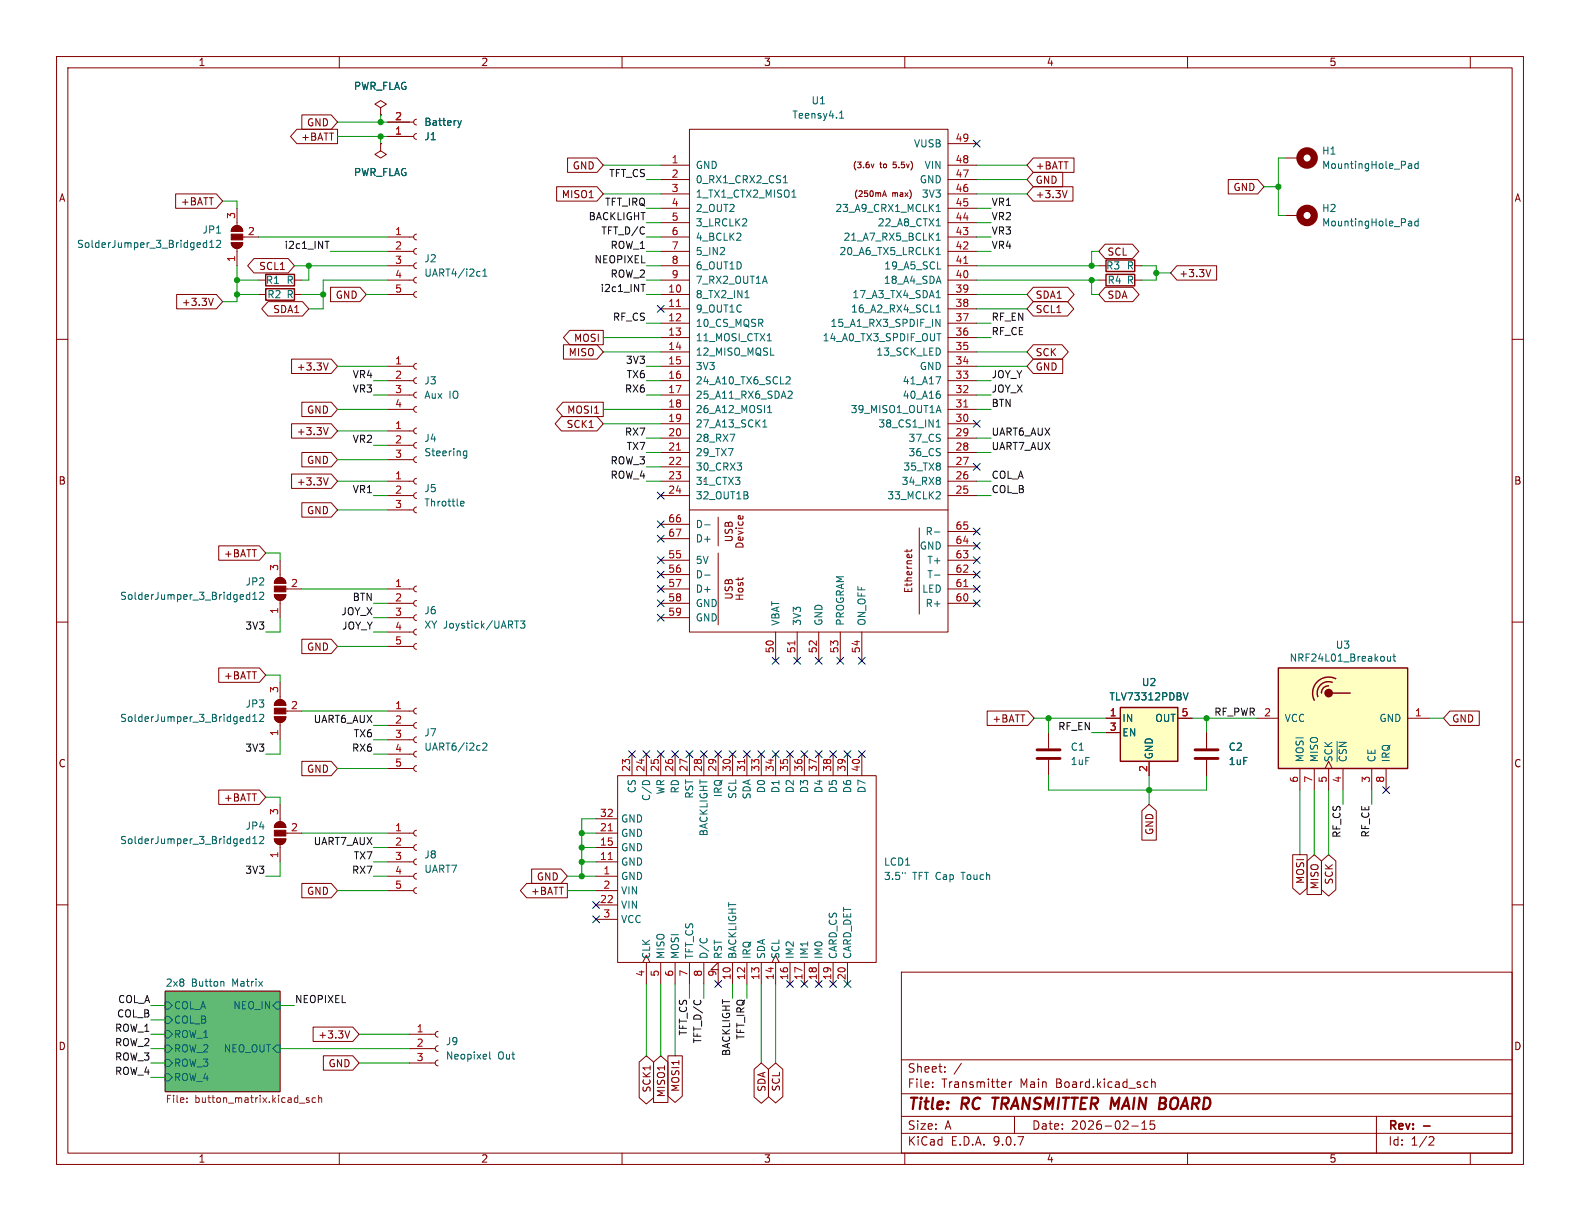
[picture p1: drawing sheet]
<svg xmlns="http://www.w3.org/2000/svg" width="279mm" height="216mm" viewBox="0 0 279 216" stroke-linecap="round" stroke-linejoin="round" font-family="sans-serif">
<g fill="none" stroke="#840000" stroke-width=".18">
<path d="M10 10h259.4v195.9h-259.4zM12 12h255.4v191.9h-255.4zM60 10v2M110 10v2M160 10v2M210 10v2M260 10v2M41.9 36.8v3.1M116.8 39.4h5.1M116.8 31.8h5.1M116.8 36.8h5.1M116.8 29.2h5.1"/>
<path d="M116.8 34.3h5.1M121.9 22.9h45.7v88.9h-45.7zM154.5 29l-.2 .7M156.1 34.8l.3-1.1 .3 1.1M156.2 34.5h.4M167.6 39.4h5.1M167.6 31.8h5.1M167.6 36.8h5.1M167.6 25.4h5.1M167.6 29.2h5.1M167.6 34.3h5.1M227.3 27.9h2.6"/>
<path d="M227.3 38.1h2.6M40.9 42.9h2a1.02 1.02 0 0 1-1 1 1.02 1.02 0 0 1-1-1zM41.2 40.2a1.02 1.02 0 0 1 1.1-.2 1.02 1.02 0 0 1 .6 .9h-2zM41.9 43.9v3.1M42.9 41.9h2.8M45.7 49.5h1.3M45.7 52.1h1.3M52.1 49.5h1.2M52.1 52.1h1.2M116.8 49.5h5.1M116.8 41.9h5.1M116.8 52.1h5.1"/>
<path d="M116.8 44.5h5.1M116.8 47h5.1M116.8 54.6h5.1M116.8 57.2h5.1M116.8 59.7h5.1M167.6 49.5h5.1M167.6 41.9h5.1M167.6 52.1h5.1M167.6 44.5h5.1M167.6 47h5.1M167.6 54.6h5.1M167.6 57.2h5.1"/>
<path d="M167.6 59.7h5.1M194.3 49.5h1.3M200.7 49.5h1.2M10 60h2M68.6 76.2h4.6M68.6 78.7h4.6M73.7 75.7l-.4 .1-.1 .4 .1 .4 .4 .1M73.7 78.2l-.4 .2-.1 .3 .1 .4 .4 .1M116.8 62.2h5.1M116.8 67.3h5.1M116.8 69.9h5.1M116.8 72.4h5.1"/>
<path d="M116.8 74.9h5.1M116.8 77.5h5.1M116.8 64.8h5.1M167.6 62.2h5.1M167.6 67.3h5.1M167.6 69.9h5.1M167.6 72.4h5.1M167.6 74.9h5.1M167.6 77.5h5.1M167.6 64.8h5.1M267.4 60h2M49.5 99.1v3"/>
<path d="M68.6 85.1h4.6M68.6 87.6h4.6M68.6 90.2h4.6M68.6 81.3h4.6M73.7 84.6l-.4 .1-.1 .4 .1 .3 .4 .2M73.7 87.1l-.4 .2-.1 .3 .1 .4 .4 .1M73.7 89.7l-.4 .1-.1 .4 .1 .3 .4 .2M73.7 80.8l-.4 .1-.1 .4 .1 .3 .4 .2M116.8 85.1h5.1M116.8 87.6h5.1M116.8 80h5.1M116.8 82.6h5.1"/>
<path d="M116.8 92.7h5.1M116.8 95.3h5.1M116.8 99.1h5.1M121.9 90.2h45.7M127 91.4v5.1M127 97.8v12.7M130.6 91.2h.2l.2 .6M160.4 97.2v.4M161.2 97.2l-.1 .3h-1.1M162.6 93.3v15.3M167.6 85.1h5.1M167.6 87.6h5.1"/>
<path d="M167.6 80h5.1M167.6 82.6h5.1M167.6 99.1h5.1M167.6 94h5.1M167.6 96.5h5.1M10 110h2M48.5 105.2h2a1.02 1.02 0 0 1-1 1 1.02 1.02 0 0 1-1-1zM48.8 102.4a1.02 1.02 0 0 1 1.1-.2 1.02 1.02 0 0 1 .6 .9h-2zM49.5 106.2v3M50.5 104.1h2.8M68.6 104.1h4.6M68.6 106.7h4.6"/>
<path d="M68.6 109.2h4.6M68.6 111.8h4.6M68.6 114.3h4.6M73.7 103.6l-.4 .2-.1 .3 .1 .4 .4 .1M73.7 106.2l-.4 .1-.1 .4 .1 .3 .4 .2M73.7 108.7l-.4 .2-.1 .3 .1 .4 .4 .1M73.7 111.3l-.4 .1-.1 .4 .1 .3 .4 .2M73.7 113.8l-.4 .1-.1 .4 .1 .4 .4 .1M116.8 104.1h5.1M116.8 106.7h5.1M116.8 109.2h5.1M116.8 101.6h5.1"/>
<path d="M137.2 111.8v5M141 111.8v5M144.8 111.8v5M148.6 111.8v5M152.4 111.8v5M167.6 104.1h5.1M167.6 106.7h5.1M167.6 101.6h5.1M267.4 110h2M48.5 126.7h2a1.02 1.02 0 0 1-1 1.1 1.02 1.02 0 0 1-1-1.1zM48.8 124a1.02 1.02 0 0 1 1.1-.2 1.02 1.02 0 0 1 .6 .9h-2zM49.5 120.7v3"/>
<path d="M49.5 127.8v3M50.5 125.7h2.8M109.2 137.2h45.7v33h-45.7zM111.8 133.4v3.8M114.3 133.4v3.8M116.8 133.4v3.8M119.4 133.4v3.8M121.9 133.4v3.8M124.5 133.4v3.8M127 133.4v3.8M129.5 133.4v3.8M132.1 133.4v3.8"/>
<path d="M134.6 133.4v3.8M137.2 133.4v3.8M139.7 133.4v3.8M142.2 133.4v3.8M144.8 133.4v3.8M147.3 133.4v3.8M149.9 133.4v3.8M152.4 133.4v3.8M185.4 129.5v2.8M185.4 134.4v2.8M213.4 129.5v2.8M213.4 134.4v2.8"/>
<path d="M48.5 148.3h2a1.02 1.02 0 0 1-1 1 1.02 1.02 0 0 1-1-1zM48.8 145.6a1.02 1.02 0 0 1 1.1-.2 1.02 1.02 0 0 1 .6 .9h-2zM49.5 142.2v3.1M49.5 149.4v3M50.5 147.3h2.8M68.6 147.3h4.6M68.6 149.9h4.6M68.6 152.4h4.6M68.6 154.9h4.6M68.6 157.5h4.6M73.7 146.8l-.4 .2-.1 .3 .1 .4 .4 .1M73.7 149.4l-.4 .1-.1 .4 .1 .3 .4 .2"/>
<path d="M73.7 151.9l-.4 .1-.1 .4 .1 .4 .4 .1M73.7 154.4l-.4 .2-.1 .3 .1 .4 .4 .1M73.7 157l-.4 .1-.1 .4 .1 .3 .4 .2M105.4 147.3h3.8M105.4 149.9h3.8M105.4 152.4h3.8M105.4 154.9h3.8M105.4 157.5h3.8M105.4 144.8h3.8M10 160h2M29.2 175.3h20.3v17.7h-20.3zM105.4 160h3.8"/>
<path d="M105.4 162.6h3.8M114.3 170.2v3.8M116.8 170.2v3.8M119.4 170.2v3.8M121.9 170.2v3.8M124.5 170.2v3.8M127 171.5h-1.3l1.3-1.3v3.8M129.5 170.2v3.8M132.1 170.2v3.8M134.6 170.2v3.8M137.2 170.2v3.8M139.7 170.2v3.8"/>
<path d="M142.2 170.2v3.8M144.8 170.2v3.8M147.3 170.2v3.8M149.9 170.2v3.8M159.4 171.9h108v32h-108zM267.4 160h2M72.4 182.9h4.6M72.4 185.4h4.6M72.4 188h4.6M77.5 182.4l-.4 .1-.1 .4 .1 .3 .4 .2M77.5 184.9l-.4 .2-.1 .3 .1 .4 .4 .1M77.5 187.5l-.4 .1-.1 .4 .1 .3 .4 .2"/>
<path d="M159.4 197.4h108M159.4 193.4h108M159.4 187.4h108M164.9 192.1v.2M164.9 191.4v.1M167.1 189.4v.2M167.1 188.7v.1M170 188l-1.3 1.9M177.6 191.3l.3 .3-.8 .2M177.8 192.2l-.2 .1M178.5 191.3v1M178.9 191.3l-.3 .1-.1 .2"/>
<path d="M179.4 197.4v3M200.1 199.1h1.2M201.9 199.7h.9M201.9 198.6l.5-.4v1.5M202.9 191.3l.1 .1M203 192.2l-.1 .1M203.6 191.4l.3-.1 .3 .1 .1 .9M203.6 190.8v1.5M204.1 198.2h-.7v.7l.2-.1h.5l.1 .2-.1 .5-.2 .2-.5-.2M243.4 197.4v6.5M60 203.9v2M110 203.9v2"/>
<path d="M159.4 200.4h108M160 203.9v2M210 203.9v2M252.9 201l.5 .1 .2 .3-1 1.1h1M260 203.9v2"/>
</g>
<path d="M251.7 199.1h1.2" fill="none" stroke="#840000" stroke-width=".3"/>
<path d="M175.5 194.1h1.1M176 194.1l-.2 2" fill="none" stroke="#840000" stroke-width=".4"/>
<path d="M29.2 175.3h20.3v17.7h-20.3z" fill="#60ba73" stroke="#60ba73" stroke-width=".18"/>
<g fill="none" stroke="#006464" stroke-width=".18">
<path d="M148.5 20l.3-.4v1.3M138.5 32.3h.7M138.6 31.4l.3-.3v1.2M140 34.9h.8M148.5 20.9h.7M165.6 39.9h.7M165.6 37.4h.7M165.6 36.5l.3-.4v1.3M249.2 28.9h.3l.1 .2v.7M249.2 39.1h.3l.1 .2v.6M249.6 29.7l-.4 .1M249.6 29.2l-.4 .1"/>
<path d="M249.6 39.9h-.4M249.6 39.4l-.4 .1M250.8 29l-.4-.1-.2 .3 .1 .5h.5M250.8 28.5v1.3M250.8 38.7v1.2M250.8 39.2l-.4-.1-.2 .2 .1 .6h.5M36.1 43.7h.4M36.1 43h.4M36.5 42.5v1.3M37.1 43.8h.7M37.1 42.9l.3-.4v1.3M38.3 42.6l.5-.1 .2 .4-.8 .9h.8"/>
<path d="M131.7 52.6h.8M165.5 56.5l.7 1.2v-1.2M165.6 42.5h.7M165.6 52.6h.7M165.6 44.1l.3-.3v1.2M165.6 41.6l.3-.4v1.3M165.6 54.3l.3-.4v1.3M165.6 45h.7M165.6 55.2h.7M165.7 59h.7M165.8 47.6h.6M165.8 51.6l.1-.2v1.2"/>
<path d="M82.5 79.7v1.1l-.2 .2h-.3M82.5 79.8l-.3-.1-.2 .2M129.1 76.8h.8l-.5 1.2M134.9 75.5h.7M134.9 74.6l.4-.4v1.3M135.7 60.3h.7M135.7 73h.8M135.7 72.1l.4-.4v1.3M139.2 66.6l.4 .1 .1 .3-.8 .9h.8M139.5 69.2h.5l.1 .3-.8 .9h.8M165.5 66.6h.8l-.5 1.3M165.6 75.5h.7"/>
<path d="M165.6 74.6l.3-.4v1.3M165.7 72.6h.6M166 71.7l.4 1.3M166.2 69.7l.1 .2-.1 .5M81.5 89.3l.1 .2 .4-.1M81.5 88.8l.1-.2h.3l.2 .2v.1l-.6 .2M82 80.5l.2 .1 .3-.1M124.6 92.8h1M165.3 94.1h.9M166.2 87l.1 .2-.1 .3-.7 .7h.8M43.7 105.9h.5M43.7 105.2h.5"/>
<path d="M44.2 104.7v1.3M44.7 106h.7M44.7 105.1l.4-.4v1.3M45.9 104.8l.5-.1 .2 .4-.7 .9h.7M91 109.8h.7M92 109.8h.8l-.4 .5 .4 .1v.5l-.2 .2-.6-.2M124.6 101.7h1M165.3 101.7h.9M43.7 127.5h.5M43.7 126.8h.5M44.2 126.3v1.3M44.7 126.7l.4-.4v1.3"/>
<path d="M44.7 127.6h.7M45.9 126.4l.5-.1 .2 .4-.7 .9h.7M113.7 138.3l.5-.3 .6 .3M43.7 149.1h.5M43.7 148.4h.5M44.2 147.9v1.3M44.7 148.3l.4-.4v1.3M44.7 149.2h.7M45.9 148l.5-.1 .2 .4-.7 .9h.7M160.1 154.2v.3M29.2 177.2h.6l.7 .6-.7 .6h-.6zM29.2 179.7h.6l.7 .6-.7 .7h-.6z"/>
<path d="M39.4 173.5l.2 .2v.7M48.9 177.2h.6v1.2h-.6l-.6-.6zM123.9 165.9l-.1 .3M124.9 165.9l.1 .3M29.2 182.2h.6l.7 .7-.7 .6h-.6zM29.2 184.8h.6l.7 .6-.7 .7h-.6zM29.2 187.3h.6l.7 .7-.7 .6h-.6zM29.2 189.9h.6l.7 .6-.7 .6h-.6zM48.9 184.8h.6v1.3h-.6l-.6-.7zM86.6 186v1.1l.2 .2"/>
</g>
<path d="M33.1 194.8v.1M33.1 194.2v.1M54.6 194.2l-.3-.1-.1 .2v.2l.4 .1v.3h-.4M55.8 194.2l-.4-.1-.2 .2 .1 .6h.5M56.3 194.2l.2-.1 .3 .1 .1 .7M56.3 193.7v1.2" fill="none" stroke="#725600" stroke-width=".18"/>
<g fill="none" stroke="#840000" stroke-width="1.3">
<circle cx="231.1" cy="38.1" r="1.27"/>
<circle cx="231.1" cy="27.9" r="1.27"/>
</g>
<path d="M47 48.5h5.1v2h-5.1zM47 51.1h5.1v2h-5.1zM195.6 48.5h5.1v2h-5.1z" fill="none" stroke="#840000" stroke-width=".25"/>
<path d="M183.4 132.6h4.1M183.4 134.1h4.1M211.3 132.6h4.1M211.3 134.1h4.1" fill="none" stroke="#840000" stroke-width=".51"/>
<g fill="#840000" stroke="#840000" stroke-width=".18">
<path d="M48.5 105.2h2a1.02 1.02 0 0 1-1 1 1.02 1.02 0 0 1-1-1z"/>
<path d="M48.5 103.6h2v1h-2z"/>
<path d="M48.8 102.4a1.02 1.02 0 0 1 1.1-.2 1.02 1.02 0 0 1 .6 .9h-2z"/>
<path d="M48.5 126.7h2a1.02 1.02 0 0 1-1 1.1 1.02 1.02 0 0 1-1-1.1z"/>
<path d="M48.5 125.2h2v1h-2z"/>
<path d="M48.8 124a1.02 1.02 0 0 1 1.1-.2 1.02 1.02 0 0 1 .6 .9h-2z"/>
<path d="M48.5 148.3h2a1.02 1.02 0 0 1-1 1 1.02 1.02 0 0 1-1-1z"/>
<path d="M48.5 146.8h2v1h-2z"/>
<path d="M48.8 145.6a1.02 1.02 0 0 1 1.1-.2 1.02 1.02 0 0 1 .6 .9h-2z"/>
<path d="M40.9 42.9h2a1.02 1.02 0 0 1-1 1 1.02 1.02 0 0 1-1-1z"/>
<path d="M40.9 41.4h2v1h-2z"/>
<path d="M41.2 40.2a1.02 1.02 0 0 1 1.1-.2 1.02 1.02 0 0 1 .6 .9h-2z"/>
</g>
<path d="M119.6 54.2h.7M170.4 46.6h.7M119.6 79.6h.7M170.4 72h.7M140.6 113.3v.8M170.4 103.7h.7M131.7 134.3v.7M107.6 146.9h.7M107.6 152h.7" fill="none" stroke="#a90000" stroke-width=".18"/>
<path d="M226.1 118.1h22.8v17.8h-22.8z" fill="#ffffc2"/>
<path d="M226.1 118.1h22.8v17.8h-22.8zM235 121.3a1.23 1.23 0 0 0-1.3 1.3M235.6 122.6h3.2M235.6 120.6a1.99 1.99 0 0 0-2.1 .5 1.99 1.99 0 0 0-.5 2.1M236.2 120a2.84 2.84 0 0 0-3.3 .6 2.84 2.84 0 0 0-.5 3.2" fill="none" stroke="#840000" stroke-width=".25"/>
<circle cx="234.9" cy="122.6" r=".63" fill="#840000" stroke="#840000" stroke-width=".25"/>
<path d="M222.2 127h3.9M229.9 135.9v3.8M232.4 135.9v3.8M234.3 135.9l.6-1.3 .7 1.3M234.9 135.9v3.8M237.5 135.9v3.8M242.6 135.9v3.8M245.1 135.9v3.8M248.9 127h3.8" fill="none" stroke="#840000" stroke-width=".18"/>
<path d="M245.4 116.1v.8h.3l.2-.1M245.9 116.1v.8M246.3 116.1h.5M246.5 115.6v1.1l.3 .2M236.4 131.1v3.5" fill="none" stroke="#006464" stroke-width=".18"/>
<path d="M198.1 125.1h10.2v9.5h-10.2z" fill="#ffffc2"/>
<path d="M195.6 46h5.1v2h-5.1zM198.1 125.1h10.2v9.5h-10.2z" fill="none" stroke="#840000" stroke-width=".25"/>
<g fill="none" stroke="#840000" stroke-width=".18">
<path d="M67.3 19.1l1-.7-1-.6-1 .6 1 .7v1.2M31.1 34.3h7.2l1.1 1.3-1.1 1.2h-7.2zM52.5 22.9h7.2v2.5h-7.2l-1.1-1.3zM53.4 20.3h5.2l1.1 1.3-1.1 1.3h-5.2zM67.3 20.3h.1M67.3 25.4v1.3l1 .6-1 .6-1-.6 1-.6M67.3 25.4h.1M68.6 24.1h4.6M68.6 21.6h4.6M73.7 23.6l-.4 .2-.1 .3 .1 .4 .4 .1M73.7 21.1l-.4 .1-.1 .4 .1 .3 .4 .2M98.4 33h7.2l1.1 1.3-1.1 1.3h-7.2z"/>
<path d="M100.4 27.9h5.2l1.1 1.3-1.1 1.3h-5.2zM182.7 33h7v2.6h-7l-1.1-1.3zM182.7 27.9h7.2v2.6h-7.2l-1.1-1.3zM182.7 30.5h5.2v2.5h-5.2l-1.1-1.2zM188.7 33.7l-.4 1.3M217.2 31.7h5.2l1.1 1.3-1.1 1.3h-5.2zM31.2 52.1h7.1l1.1 1.2-1.1 1.3h-7.1zM37.7 52.7l-.4 1.3M44.9 45.7h6.1l1.1 1.3-1.1 1.3h-6.1l-1.1-1.3zM47.4 53.3h6.1l1.1 1.3-1.1 1.3h-6.1l-1.1-1.3zM58.5 50.8h5.2l1.1 1.3-1.1 1.2h-5.2zM68.6 47h4.6"/>
<path d="M68.6 41.9h4.6M68.6 44.5h4.6M68.6 49.5h4.6M68.6 52.1h4.6M73.7 41.4l-.4 .2-.1 .3 .1 .4 .4 .1M73.7 43.9l-.4 .2-.1 .4 .1 .3 .4 .2M73.7 46.5l-.4 .1-.1 .4 .1 .3 .4 .2M73.7 49l-.4 .2-.1 .3 .1 .4 .4 .1M73.7 51.6l-.4 .1-.1 .4 .1 .3 .4 .2M100.7 58.4h6v2.6h-6l-1.1-1.3zM182.7 50.8h6.1l1.1 1.3-1.1 1.2h-6.1l-1.1-1.2zM182.7 53.3h6.1l1.1 1.3-1.1 1.3h-6.1l-1.1-1.3z"/>
<path d="M194.3 47h1.3M195.4 50.8h4.9l1.1 1.3-1.1 1.2h-4.9l-1.1-1.2zM195.4 43.2h4.9l1.1 1.3-1.1 1.2h-4.9l-1.1-1.2zM200.7 47h1.2M208.1 47h7v2.5h-7l-1.1-1.2zM214.1 47.7l-.4 1.2M51.6 74.9h7l1.1 1.3-1.1 1.3h-7zM51.6 63.5h7l1.1 1.3-1.1 1.2h-7zM53.4 71.1h5.2l1.1 1.3-1.1 1.3h-5.2zM58 75.6l-.4 1.3M58 64.2l-.4 1.2M68.6 64.8h4.6"/>
<path d="M68.6 67.3h4.6M68.6 69.9h4.6M68.6 72.4h4.6M73.7 64.3l-.4 .1-.1 .4 .1 .3 .4 .2M73.7 66.8l-.4 .2-.1 .3 .1 .4 .4 .1M73.7 69.3l-.4 .2-.1 .4 .1 .3 .4 .2M73.7 71.9l-.4 .1-.1 .4 .1 .3 .4 .2M99.3 73.7h6.3l1.1 1.2-1.1 1.3h-6.3l-1.1-1.3zM99.5 71.1h7.2v2.6h-7.2l-1.1-1.3zM99.6 61h6l1.1 1.2-1.1 1.3h-6zM182.7 63.5h5.2v2.5h-5.2l-1.1-1.2zM182.7 61h5.1l1.1 1.2-1.1 1.3h-5.1l-1.1-1.3z"/>
<path d="M38.7 96.5h7.2l1.1 1.3-1.1 1.3h-7.2zM51.6 83.8h7l1.1 1.3-1.1 1.3h-7zM53.4 80h5.2l1.1 1.3-1.1 1.3h-5.2zM53.4 88.9h5.2l1.1 1.3-1.1 1.2h-5.2zM58 84.5l-.4 1.3M38.7 118.1h7.2l1.1 1.3-1.1 1.3h-7.2zM53.4 113h5.2l1.1 1.3-1.1 1.3h-5.2zM38.7 139.7h7.2l1.1 1.3-1.1 1.2h-7.2zM53.4 134.6h5.2l1.1 1.3-1.1 1.3h-5.2zM68.6 125.7h4.6M68.6 128.3h4.6M68.6 130.8h4.6"/>
<path d="M68.6 133.4h4.6M68.6 135.9h4.6M73.7 125.2l-.4 .2-.1 .3 .1 .4 .4 .1M73.7 127.8l-.4 .1-.1 .4 .1 .3 .4 .2M73.7 130.3l-.4 .2-.1 .3 .1 .4 .4 .1M73.7 132.8l-.4 .2-.1 .4 .1 .3 .4 .2M73.7 135.4l-.4 .1-.1 .4 .1 .3 .4 .2M174.6 125.7h7.2l1.1 1.3-1.1 1.3h-7.2zM195.6 127h2.5M195.6 129.5h2.5M203.2 134.6v2.6M208.3 127h2.5"/>
<path d="M213.4 129.5v2.8M213.4 134.4v2.8M256.4 125.7h5.2v2.6h-5.2l-1.1-1.3zM53.4 156.2h5.2l1.1 1.3-1.1 1.3h-5.2zM93.1 156.2h7.2v2.6h-7.2l-1.1-1.3zM94 153.7h5.2l1.1 1.2-1.1 1.3h-5.2zM201.9 143.4l1.3-1.2 1.3 1.2v5.2h-2.6zM228.6 151.1h2.5v6l-1.2 1.1-1.3-1.1zM231.1 152.2l1.3-1.1 1.3 1.1v6h-2.6zM233.7 152.2l1.2-1.1 1.3 1.1v5.1l-1.3 1.1-1.2-1.1zM55.4 181.6h7l1.1 1.3-1.1 1.3h-7zM57.2 186.7h5.2l1.1 1.3-1.1 1.2h-5.2z"/>
<path d="M61.9 182.3l-.5 1.3M113 187.8l1.3-1.1 1.3 1.1v6.3l-1.3 1.1-1.3-1.1zM115.6 187.8l1.2-1.1 1.3 1.1v7.1h-2.5zM118.1 186.7h2.6v7.1l-1.3 1.1-1.3-1.1zM133.3 189.1l1.3-1.1 1.3 1.1v4.9l-1.3 1.1-1.3-1.1zM135.9 189.1l1.3-1.1 1.2 1.1v4.8l-1.2 1.1-1.3-1.1z"/>
</g>
<path d="M81 21.3l.3 .9M81.3 22.2l-.2 .3M81.6 21.3l-.3 .9M84.5 48l.4 .1M84.9 48.8h-.4M85.4 48.8h.7M85.4 47.9l.3-.3v1.2M85.4 131.5l.5-.1 .2 .4-.8 .9h.8M209.2 122.5l.5 1.3 .4-1.3" fill="none" stroke="#006464" stroke-width=".18"/>
<path d="M57.5 42.7h.7M113.4 50.3h.7" fill="none" stroke="#0f0f0f" stroke-width=".18"/>
<g fill="none" stroke="#009600" stroke-width=".18">
<path d="M39.4 35.6h2.5v1.2M59.7 21.6h8.9M59.7 24.1h8.9M67.3 20.3v1.3M67.3 24.1v1.3M106.7 34.3h10.1M106.7 29.2h10.1M114.3 31.8h2.5M114.3 39.4h2.5M114.3 36.8h2.5M172.7 34.3h8.9M172.7 29.2h8.9"/>
<path d="M172.7 31.8h8.9M172.7 39.4h2.6M172.7 36.8h2.6M223.5 33h2.6M227.3 27.9h-1.2v10.2h1.2M41.9 49.5h3.8M41.9 52.1h3.8M41.9 47v6.3h-2.5M45.7 41.9h22.9M52.1 47h16.5M53.3 52.1h3.8M54.6 47v2.5h-1.3"/>
<path d="M58.4 44.5h10.2M64.8 52.1h3.8M68.6 49.5h-11.5v5.1h-2.5M106.7 59.7h10.1M114.3 44.5h2.5M114.3 47h2.5M114.3 41.9h2.5M114.3 49.5h2.5M114.3 52.1h2.5M114.3 57.2h2.5M172.7 44.5h2.6M172.7 47h21.6"/>
<path d="M172.7 41.9h2.6M172.7 54.6h8.9M172.7 49.5h21.6M172.7 52.1h8.9M172.7 57.2h2.6M172.7 59.7h2.6M193 49.5v2.6h1.3M194.3 44.5h-1.3v2.5M201.9 47h2.6v2.5h-2.6M204.5 48.3h2.5M59.7 64.8h8.9M59.7 72.4h8.9"/>
<path d="M59.7 76.2h8.9M66 67.3h2.6M66 69.9h2.6M66 78.7h2.6M106.7 62.2h10.1M106.7 72.4h10.1M106.7 74.9h10.1M114.3 67.3h2.5M114.3 69.9h2.5M114.3 64.8h2.5M114.3 77.5h2.5M172.7 67.3h2.6"/>
<path d="M172.7 69.9h2.6M172.7 62.2h8.9M172.7 64.8h8.9M172.7 72.4h2.6M172.7 77.5h2.6M47 97.8h2.5v1.3M59.7 81.3h8.9M59.7 85.1h8.9M59.7 90.2h8.9M66 87.6h2.6M114.3 85.1h2.5M114.3 82.6h2.5"/>
<path d="M114.3 80h2.5M172.7 85.1h2.6M172.7 87.6h2.6M172.7 80h2.6M47 119.4h2.5v1.3M49.5 109.2v2.6h-2.5M53.3 104.1h15.3M59.7 114.3h8.9M66 109.2h2.6M66 106.7h2.6M66 111.8h2.6M49.5 130.8v2.6h-2.5"/>
<path d="M53.3 125.7h15.3M59.7 135.9h8.9M66 133.4h2.6M66 128.3h2.6M66 130.8h2.6M182.9 127h12.7M185.4 137.2v2.5h28v-2.5M185.4 127v2.5M193 129.5h2.6M203.2 137.2v5M210.8 127h11.4M213.4 127v2.5"/>
<path d="M229.9 139.7v11.4M232.4 139.7v11.4M234.9 139.7v11.4M237.5 139.7v2.5M242.6 139.7v2.5M252.7 127h2.6M47 141h2.5v1.2M49.5 152.4v2.5h-2.5M53.3 147.3h15.3M59.7 157.5h8.9M66 154.9h2.6M66 149.9h2.6"/>
<path d="M66 152.4h2.6M100.3 154.9h5.1M100.3 157.5h5.1M102.9 147.3h2.5M102.9 149.9h2.5M102.9 152.4h2.5M105.4 144.8h-2.5v10.1M26.7 177.8h2.5M49.5 177.8h2.6M114.3 174v12.7M116.8 174v12.7M119.4 174v12.7"/>
<path d="M121.9 174v2.5M124.5 174v2.5M129.5 174v2.5M132.1 174v2.5M134.6 174v14M137.2 174v14M26.7 188h2.5M26.7 185.4h2.5M26.7 182.9h2.5M26.7 180.3h2.5M26.7 190.5h2.5M49.5 185.4h22.9"/>
<path d="M63.5 188h8.9M63.5 182.9h8.9"/>
</g>
<g fill="none" stroke="#000084" stroke-width=".18">
<path d="M172.1 24.8l1.2 1.2M173.3 24.8l-1.2 1.2M116.2 54l1.2 1.2M117.4 54l-1.2 1.2M172.1 74.3l1.2 1.2M173.3 74.3l-1.2 1.2M116.2 92.1l1.2 1.2M116.2 87l1.2 1.2M116.2 94.6l1.2 1.3M116.2 98.5l1.2 1.2M117.4 92.1l-1.2 1.2M117.4 87l-1.2 1.2"/>
<path d="M117.4 94.6l-1.2 1.3M117.4 98.5l-1.2 1.2M172.1 81.9l1.2 1.3M172.1 93.4l1.2 1.2M172.1 95.9l1.2 1.2M172.1 98.5l1.2 1.2M173.3 95.9l-1.2 1.2M173.3 81.9l-1.2 1.3M173.3 93.4l-1.2 1.2M173.3 98.5l-1.2 1.2M116.2 103.5l1.2 1.2M116.2 101l1.2 1.2"/>
<path d="M116.2 108.6l1.2 1.2M116.2 106.1l1.2 1.2M117.4 103.5l-1.2 1.2M117.4 101l-1.2 1.2M117.4 108.6l-1.2 1.2M117.4 106.1l-1.2 1.2M136.6 116.2l1.2 1.2M137.8 116.2l-1.2 1.2M140.4 116.2l1.2 1.2M141.6 116.2l-1.2 1.2M144.2 116.2l1.2 1.2M145.4 116.2l-1.2 1.2"/>
<path d="M148 116.2l1.2 1.2M149.2 116.2l-1.2 1.2M151.8 116.2l1.2 1.2M153 116.2l-1.2 1.2M172.1 103.5l1.2 1.2M172.1 106.1l1.2 1.2M172.1 101l1.2 1.2M173.3 103.5l-1.2 1.2M173.3 106.1l-1.2 1.2M173.3 101l-1.2 1.2M111.2 132.7l1.2 1.3M112.4 132.7l-1.2 1.3"/>
<path d="M113.7 132.7l1.2 1.3M114.9 132.7l-1.2 1.3M116.2 132.7l1.2 1.3M117.4 132.7l-1.2 1.3M118.8 132.7l1.2 1.3M120 132.7l-1.2 1.3M121.3 132.7l1.2 1.3M122.5 132.7l-1.2 1.3M123.9 132.7l1.2 1.3M125.1 132.7l-1.2 1.3M126.4 132.7l1.2 1.3M127.6 132.7l-1.2 1.3"/>
<path d="M128.9 132.7l1.2 1.3M130.1 132.7l-1.2 1.3M131.5 132.7l1.2 1.3M132.7 132.7l-1.2 1.3M134 132.7l1.2 1.3M135.2 132.7l-1.2 1.3M136.6 132.7l1.2 1.3M137.8 132.7l-1.2 1.3M139.1 132.7l1.2 1.3M140.3 132.7l-1.2 1.3M141.6 132.7l1.2 1.3M142.8 132.7l-1.2 1.3"/>
<path d="M144.2 132.7l1.2 1.3M145.4 132.7l-1.2 1.3M146.7 132.7l1.2 1.3M147.9 132.7l-1.2 1.3M149.3 132.7l1.2 1.3M150.5 132.7l-1.2 1.3M151.8 132.7l1.2 1.3M153 132.7l-1.2 1.3M244.5 139.1l1.2 1.2M245.7 139.1l-1.2 1.2M104.8 159.4l1.2 1.2M106 159.4l-1.2 1.2"/>
<path d="M104.8 162l1.2 1.2M106 162l-1.2 1.2M126.4 173.4l1.2 1.2M127.6 173.4l-1.2 1.2M139.1 173.4l1.2 1.2M140.3 173.4l-1.2 1.2M141.6 173.4l1.2 1.2M142.8 173.4l-1.2 1.2M144.2 173.4l1.2 1.2M145.4 173.4l-1.2 1.2M146.7 173.4l1.2 1.2M147.9 173.4l-1.2 1.2"/>
<path d="M149.3 173.4l1.2 1.2M150.5 173.4l-1.2 1.2"/>
</g>
<g fill="#009600" stroke="#009600" stroke-width=".18">
<circle cx="204.5" cy="48.3" r=".46"/>
<circle cx="193" cy="47" r=".46"/>
<circle cx="193" cy="49.5" r=".46"/>
<circle cx="203.2" cy="139.7" r=".46"/>
<circle cx="185.4" cy="127" r=".46"/>
<circle cx="213.4" cy="127" r=".46"/>
<circle cx="226.1" cy="33" r=".46"/>
<circle cx="102.9" cy="154.9" r=".46"/>
<circle cx="102.9" cy="152.4" r=".46"/>
<circle cx="102.9" cy="149.9" r=".46"/>
<circle cx="41.9" cy="49.5" r=".46"/>
<circle cx="41.9" cy="52.1" r=".46"/>
<circle cx="54.6" cy="47" r=".46"/>
<circle cx="102.9" cy="147.3" r=".46"/>
<circle cx="57.1" cy="52.1" r=".46"/>
<circle cx="67.3" cy="24.1" r=".46"/>
<circle cx="67.3" cy="21.6" r=".46"/>
</g>
<g font-size="2.8" fill="#840000">
<text x="160.4" y="196.8">Title:</text>
<text x="170.1" y="196.8">RC</text>
<text x="176.4" y="196.8">TRANSMITTER MAIN</text>
<text x="207.4" y="196.8">BOARD</text>
</g>
<g font-size="2.1" fill="#840000">
<text x="160.4" y="189.9">Sheet:</text>
<text x="160.4" y="192.6">File:</text>
<text x="166.5" y="192.6">Transmitter</text>
<text x="180.4" y="192.6">Main</text>
<text x="186.9" y="192.6">Board.kicad_sch</text>
<text x="160.4" y="202.8">KiCad</text>
<text x="160.4" y="200">Size:</text>
<text x="167.1" y="200">A</text>
<text x="168.1" y="202.8">E.D.A.</text>
<text x="175.7" y="202.8">9.0.7</text>
<text x="182.4" y="200">Date:</text>
<text x="189.4" y="200">2026-02-15</text>
<text x="245.4" y="200.2">Rev:</text>
<text x="245.4" y="202.8">Id:</text>
<text x="249.5" y="202.8">1/2</text>
</g>
<g font-size="1.8" fill="#840000">
<text x="35" y="11.9">1</text>
<text x="85" y="11.9">2</text>
<text x="135" y="11.9">3</text>
<text x="185" y="11.9">4</text>
<text x="235" y="11.9">5</text>
<text x="54.2" y="22.5">GND</text>
<text x="53.1" y="25.1">+BATT</text>
<text x="10.3" y="35.9">A</text>
<text x="99.2" y="35.2">MISO1</text>
<text x="101.2" y="30.2">GND</text>
<text x="183" y="35.2">+3.3V</text>
<text x="183" y="30.2">+BATT</text>
<text x="183" y="32.7">GND</text>
<text x="218" y="34">GND</text>
<text x="267.7" y="35.9">A</text>
<text x="31.9" y="36.5">+BATT</text>
<text x="45.7" y="47.9">SCL1</text>
<text x="195.7" y="45.4">SCL</text>
<text x="59.3" y="53">GND</text>
<text x="183" y="53">SDA1</text>
<text x="195.7" y="53">SDA</text>
<text x="208.4" y="49.2">+3.3V</text>
<text x="32.1" y="54.3">+3.3V</text>
<text x="48.2" y="55.6">SDA1</text>
<text x="183" y="55.6">SCL1</text>
<text x="52.4" y="65.7">+3.3V</text>
<text x="100.5" y="63.2">MISO</text>
<text x="101.4" y="60.6">MOSI</text>
<text x="183" y="65.7">GND</text>
<text x="183" y="63.2">SCK</text>
<text x="52.4" y="77.2">+3.3V</text>
<text x="54.2" y="73.3">GND</text>
<text x="100.1" y="75.9">SCK1</text>
<text x="100.2" y="73.3">MOSI1</text>
<text x="54.2" y="82.2">GND</text>
<text x="10.3" y="85.9">B</text>
<text x="52.4" y="86">+3.3V</text>
<text x="267.7" y="85.9">B</text>
<text x="54.2" y="91.1">GND</text>
<text x="129.8" y="96" transform="rotate(-90 129.8 96)">USB</text>
<text x="39.5" y="98.7">+BATT</text>
<text x="131.7" y="97.1" transform="rotate(-90 131.7 97.1)">Device</text>
<text x="129.8" y="106.1" transform="rotate(-90 129.8 106.1)">USB</text>
<text x="131.7" y="106.4" transform="rotate(-90 131.7 106.4)">Host</text>
<text x="161.5" y="105" transform="rotate(-90 161.5 105)">Ethernet</text>
<text x="54.2" y="115.3">GND</text>
<text x="39.5" y="120.3">+BATT</text>
<text x="175.4" y="128">+BATT</text>
<text x="256.7" y="128">GND</text>
<text x="10.3" y="135.9">C</text>
<text x="54.2" y="136.8">GND</text>
<text x="267.7" y="135.9">C</text>
<text x="39.5" y="141.9">+BATT</text>
<text x="204.2" y="147.7" transform="rotate(-90 204.2 147.7)">GND</text>
<text x="94.8" y="155.9">GND</text>
<text x="54.2" y="158.4">GND</text>
<text x="93.8" y="158.4">+BATT</text>
<text x="230.8" y="156.4" transform="rotate(-90 230.8 156.4)">MOSI</text>
<text x="233.4" y="157.4" transform="rotate(-90 233.4 157.4)">MISO</text>
<text x="235.9" y="156.5" transform="rotate(-90 235.9 156.5)">SCK</text>
<text x="10.3" y="185.9">D</text>
<text x="56.2" y="183.8">+3.3V</text>
<text x="267.7" y="185.9">D</text>
<text x="58" y="188.9">GND</text>
<text x="115.3" y="193.3" transform="rotate(-90 115.3 193.3)">SCK1</text>
<text x="117.8" y="194.1" transform="rotate(-90 117.8 194.1)">MISO1</text>
<text x="120.3" y="193.2" transform="rotate(-90 120.3 193.2)">MOSI1</text>
<text x="135.6" y="193.2" transform="rotate(-90 135.6 193.2)">SDA</text>
<text x="138.1" y="193.1" transform="rotate(-90 138.1 193.1)">SCL</text>
<text x="35" y="205.8">1</text>
<text x="85" y="205.8">2</text>
<text x="135" y="205.8">3</text>
<text x="185" y="205.8">4</text>
<text x="235" y="205.8">5</text>
</g>
<g font-size="1.8" fill="#006464">
<text x="62.5" y="16.1">PWR_FLAG</text>
<text x="74.9" y="22.5">Battery</text>
<text x="140" y="21.2">Teensy4.1</text>
<text x="143.4" y="18.6">U1</text>
<text x="74.9" y="25">J1</text>
<text x="161.5" y="26.3">VUSB</text>
<text x="233.7" y="27.5">H1</text>
<text x="62.5" y="31.3">PWR_FLAG</text>
<text x="122.9" y="30.1">GND</text>
<text x="122.9" y="32.6">0_RX1_CRX2_CS1</text>
<text x="122.9" y="35.2">1_TX1_CTX2_MISO1</text>
<text x="162.6" y="32.6">GND</text>
<text x="162.9" y="35.2">3V3</text>
<text x="163.4" y="30.1">VIN</text>
<text x="233.7" y="30.1">MountingHole_Pad</text>
<text x="35.7" y="41.5">JP1</text>
<text x="122.9" y="40.2">3_LRCLK2</text>
<text x="122.9" y="37.7">2_OUT2</text>
<text x="147.6" y="37.7">23_A9_CRX1_MCLK1</text>
<text x="155.1" y="40.2">22_A8_CTX1</text>
<text x="233.7" y="37.7">H2</text>
<text x="233.7" y="40.2">MountingHole_Pad</text>
<text x="13.5" y="44">SolderJumper_3_Bridged12</text>
<text x="74.9" y="46.6">J2</text>
<text x="122.9" y="42.8">4_BCLK2</text>
<text x="122.9" y="45.3">5_IN2</text>
<text x="122.9" y="47.9">6_OUT1D</text>
<text x="148.3" y="45.3">20_A6_TX5_LRCLK1</text>
<text x="149.1" y="42.8">21_A7_RX5_BCLK1</text>
<text x="156.3" y="47.9">19_A5_SCL</text>
<text x="195.5" y="47.9">R3</text>
<text x="199.2" y="47.9">R</text>
<text x="46.9" y="50.4">R1</text>
<text x="47.2" y="52.9">R2 R</text>
<text x="50.6" y="50.4">R</text>
<text x="74.9" y="49.1">UART4/i2c1</text>
<text x="122.9" y="50.4">7_RX2_OUT1A</text>
<text x="122.9" y="52.9">8_TX2_IN1</text>
<text x="150.6" y="52.9">17_A3_TX4_SDA1</text>
<text x="156.2" y="50.4">18_A4_SDA</text>
<text x="195.8" y="50.4">R4 R</text>
<text x="122.9" y="55.5">9_OUT1C</text>
<text x="122.9" y="58">10_CS_MQSR</text>
<text x="146.8" y="58">15_A1_RX3_SPDIF_IN</text>
<text x="150.4" y="55.5">16_A2_RX4_SCL1</text>
<text x="122.9" y="60.6">11_MOSI_CTX1</text>
<text x="122.9" y="63.1">12_MISO_MQSL</text>
<text x="122.9" y="65.6">3V3</text>
<text x="145.4" y="60.6">14_A0_TX3_SPDIF_OUT</text>
<text x="154.9" y="63.1">13_SCK_LED</text>
<text x="162.6" y="65.6">GND</text>
<text x="74.9" y="68.2">J3</text>
<text x="74.9" y="70.7">Aux</text>
<text x="79.4" y="70.7">IO</text>
<text x="122.9" y="68.2">24_A10_TX6_SCL2</text>
<text x="122.9" y="70.7">25_A11_RX6_SDA2</text>
<text x="159.5" y="68.2">41_A17</text>
<text x="159.5" y="70.7">40_A16</text>
<text x="122.9" y="73.3">26_A12_MOSI1</text>
<text x="122.9" y="75.8">27_A13_SCK1</text>
<text x="150.3" y="73.3">39_MISO1_OUT1A</text>
<text x="155.2" y="75.8">38_CS1_IN1</text>
<text x="74.9" y="78.3">J4</text>
<text x="74.9" y="80.9">Steering</text>
<text x="122.9" y="78.3">28_RX7</text>
<text x="122.9" y="80.9">29_TX7</text>
<text x="122.9" y="83.4">30_CRX3</text>
<text x="159.6" y="83.4">35_TX8</text>
<text x="160.6" y="78.3">37_CS</text>
<text x="160.6" y="80.9">36_CS</text>
<text x="74.9" y="87.2">J5</text>
<text x="74.9" y="89.8">Throttle</text>
<text x="122.9" y="86">31_CTX3</text>
<text x="122.9" y="88.5">32_OUT1B</text>
<text x="156.8" y="88.5">33_MCLK2</text>
<text x="159.3" y="86">34_RX8</text>
<text x="122.9" y="93.6">D-</text>
<text x="163.6" y="94.8">R-</text>
<text x="122.9" y="96.1">D+</text>
<text x="122.9" y="99.9">5V</text>
<text x="162.6" y="97.4">GND</text>
<text x="163.9" y="99.9">T+</text>
<text x="21.1" y="106.3">SolderJumper_3_Bridged12</text>
<text x="43.3" y="103.7">JP2</text>
<text x="122.9" y="102.5">D-</text>
<text x="122.9" y="105">D+</text>
<text x="122.9" y="107.5">GND</text>
<text x="163" y="105">LED</text>
<text x="163.6" y="107.5">R+</text>
<text x="163.9" y="102.5">T-</text>
<text x="74.9" y="108.8">J6</text>
<text x="74.9" y="111.4">XY Joystick/UART3</text>
<text x="122.9" y="110.1">GND</text>
<text x="138" y="110.7" transform="rotate(-90 138 110.7)">VBAT</text>
<text x="141.8" y="110.7" transform="rotate(-90 141.8 110.7)">3V3</text>
<text x="145.6" y="110.7" transform="rotate(-90 145.6 110.7)">GND</text>
<text x="149.5" y="110.7" transform="rotate(-90 149.5 110.7)">PROGRAM</text>
<text x="153.3" y="110.7" transform="rotate(-90 153.3 110.7)">ON_OFF</text>
<text x="228" y="117.2">NRF24L01_Breakout</text>
<text x="236.1" y="114.9">U3</text>
<text x="43.3" y="125.3">JP3</text>
<text x="196.1" y="124.1">TLV73312PDBV</text>
<text x="201.8" y="121.5">U2</text>
<text x="21.1" y="127.9">SolderJumper_3_Bridged12</text>
<text x="74.9" y="130.4">J7</text>
<text x="198.4" y="127.9">IN</text>
<text x="198.4" y="130.4">EN</text>
<text x="204.2" y="127.9">OUT</text>
<text x="227.1" y="127.9">VCC</text>
<text x="243.8" y="127.9">GND</text>
<text x="74.9" y="132.9">UART6/i2c2</text>
<text x="189.2" y="132.9">C1</text>
<text x="189.2" y="135.5">1uF</text>
<text x="204.1" y="134.4" transform="rotate(-90 204.1 134.4)">GND</text>
<text x="217.2" y="132.9">C2</text>
<text x="217.2" y="135.5">1uF</text>
<text x="230.7" y="134.9" transform="rotate(-90 230.7 134.9)">MOSI</text>
<text x="233.3" y="134.9" transform="rotate(-90 233.3 134.9)">MISO</text>
<text x="235.8" y="134.9" transform="rotate(-90 235.8 134.9)">SCK</text>
<text x="238.4" y="134.9" transform="rotate(-90 238.4 134.9)">~{CSN}</text>
<text x="243.4" y="134.9" transform="rotate(-90 243.4 134.9)">CE</text>
<text x="246" y="134.9" transform="rotate(-90 246 134.9)">IRQ</text>
<text x="112.6" y="140.4" transform="rotate(-90 112.6 140.4)">CS</text>
<text x="115.2" y="141.7" transform="rotate(-90 115.2 141.7)">C/D</text>
<text x="117.7" y="140.6" transform="rotate(-90 117.7 140.6)">WR</text>
<text x="120.2" y="140.4" transform="rotate(-90 120.2 140.4)">RD</text>
<text x="122.8" y="141.3" transform="rotate(-90 122.8 141.3)">RST</text>
<text x="127.9" y="141.1" transform="rotate(-90 127.9 141.1)">IRQ</text>
<text x="130.4" y="141.4" transform="rotate(-90 130.4 141.4)">SCL</text>
<text x="132.9" y="141.4" transform="rotate(-90 132.9 141.4)">SDA</text>
<text x="135.5" y="140.4" transform="rotate(-90 135.5 140.4)">D0</text>
<text x="138" y="140.4" transform="rotate(-90 138 140.4)">D1</text>
<text x="140.6" y="140.4" transform="rotate(-90 140.6 140.4)">D2</text>
<text x="143.1" y="140.4" transform="rotate(-90 143.1 140.4)">D3</text>
<text x="145.6" y="140.4" transform="rotate(-90 145.6 140.4)">D4</text>
<text x="148.2" y="140.4" transform="rotate(-90 148.2 140.4)">D5</text>
<text x="150.7" y="140.4" transform="rotate(-90 150.7 140.4)">D6</text>
<text x="153.3" y="140.4" transform="rotate(-90 153.3 140.4)">D7</text>
<text x="21.1" y="149.5">SolderJumper_3_Bridged12</text>
<text x="43.3" y="146.9">JP4</text>
<text x="109.7" y="145.6">GND</text>
<text x="109.7" y="148.2">GND</text>
<text x="125.3" y="148" transform="rotate(-90 125.3 148)">BACKLIGHT</text>
<text x="74.9" y="152">J8</text>
<text x="74.9" y="154.5">UART7</text>
<text x="109.7" y="150.7">GND</text>
<text x="109.7" y="153.3">GND</text>
<text x="109.7" y="155.8">GND</text>
<text x="156.2" y="153.3">LCD1</text>
<text x="156.2" y="155.8">3.5&quot;</text>
<text x="161.4" y="155.8">TFT Cap</text>
<text x="170.3" y="155.8">Touch</text>
<text x="109.7" y="158.3">VIN</text>
<text x="109.7" y="160.9">VIN</text>
<text x="109.7" y="163.4">VCC</text>
<text x="115.2" y="169.7" transform="rotate(-90 115.2 169.7)">CLK</text>
<text x="117.7" y="169.7" transform="rotate(-90 117.7 169.7)">MISO</text>
<text x="120.2" y="169.7" transform="rotate(-90 120.2 169.7)">MOSI</text>
<text x="122.8" y="169.7" transform="rotate(-90 122.8 169.7)">TFT_CS</text>
<text x="125.3" y="169.7" transform="rotate(-90 125.3 169.7)">D/C</text>
<text x="127.9" y="169.7" transform="rotate(-90 127.9 169.7)">RST</text>
<text x="130.4" y="169.7" transform="rotate(-90 130.4 169.7)">BACKLIGHT</text>
<text x="132.9" y="169.7" transform="rotate(-90 132.9 169.7)">IRQ</text>
<text x="135.5" y="169.7" transform="rotate(-90 135.5 169.7)">SDA</text>
<text x="138" y="169.7" transform="rotate(-90 138 169.7)">SCL</text>
<text x="140.6" y="169.7" transform="rotate(-90 140.6 169.7)">IM2</text>
<text x="143.1" y="169.7" transform="rotate(-90 143.1 169.7)">IM1</text>
<text x="145.6" y="169.7" transform="rotate(-90 145.6 169.7)">IM0</text>
<text x="148.2" y="169.7" transform="rotate(-90 148.2 169.7)">CARD_CS</text>
<text x="150.7" y="169.7" transform="rotate(-90 150.7 169.7)">CARD_DET</text>
<text x="29.2" y="174.5">2x8</text>
<text x="30.7" y="178.7">COL_A</text>
<text x="33.8" y="174.5">Button</text>
<text x="41.2" y="178.7">NEO_IN</text>
<text x="41.2" y="174.5">Matrix</text>
<text x="30.7" y="181.2">COL_B</text>
<text x="30.7" y="183.7">ROW_1</text>
<text x="78.7" y="185">J9</text>
<text x="30.7" y="186.3">ROW_2</text>
<text x="30.7" y="188.8">ROW_3</text>
<text x="30.7" y="191.4">ROW_4</text>
<text x="39.5" y="186.3">NEO_OUT</text>
<text x="78.7" y="187.6">Neopixel</text>
<text x="88" y="187.6">Out</text>
</g>
<g font-size="1.8" fill="#a90000">
<text x="69.8" y="23.9">1</text>
<text x="69.8" y="21.3">2</text>
<text x="118.7" y="29">1</text>
<text x="168.9" y="25.1">49</text>
<text x="168.9" y="29">48</text>
<text x="118.7" y="31.5">2</text>
<text x="118.7" y="34">3</text>
<text x="168.9" y="31.5">47</text>
<text x="168.9" y="34">46</text>
<text x="41.7" y="38.8" transform="rotate(-90 41.7 38.8)">3</text>
<text x="43.7" y="41.7">2</text>
<text x="69.8" y="41.7">1</text>
<text x="118.7" y="39.1">5</text>
<text x="118.7" y="41.7">6</text>
<text x="118.7" y="36.6">4</text>
<text x="168.9" y="36.6">45</text>
<text x="168.9" y="39.1">44</text>
<text x="168.9" y="41.7">43</text>
<text x="41.7" y="46.4" transform="rotate(-90 41.7 46.4)">1</text>
<text x="69.8" y="44.2">2</text>
<text x="69.8" y="46.7">3</text>
<text x="118.7" y="44.2">7</text>
<text x="118.7" y="46.7">8</text>
<text x="168.9" y="44.2">42</text>
<text x="168.9" y="46.7">41</text>
<text x="69.8" y="49.3">4</text>
<text x="69.8" y="51.8">5</text>
<text x="118.1" y="51.8">10</text>
<text x="118.7" y="49.3">9</text>
<text x="168.9" y="49.3">40</text>
<text x="168.9" y="51.8">39</text>
<text x="118.1" y="54.4">11</text>
<text x="118.1" y="56.9">12</text>
<text x="118.1" y="59.4">13</text>
<text x="168.9" y="54.4">38</text>
<text x="168.9" y="56.9">37</text>
<text x="168.9" y="59.4">36</text>
<text x="69.8" y="64.5">1</text>
<text x="118.1" y="62">14</text>
<text x="118.1" y="64.5">15</text>
<text x="168.9" y="62">35</text>
<text x="168.9" y="64.5">34</text>
<text x="69.8" y="67.1">2</text>
<text x="69.8" y="69.6">3</text>
<text x="118.1" y="67.1">16</text>
<text x="118.1" y="69.6">17</text>
<text x="168.9" y="67.1">33</text>
<text x="168.9" y="69.6">32</text>
<text x="69.8" y="75.9">1</text>
<text x="69.8" y="72.1">4</text>
<text x="118.1" y="72.1">18</text>
<text x="118.1" y="74.7">19</text>
<text x="118.1" y="77.2">20</text>
<text x="168.9" y="72.1">31</text>
<text x="168.9" y="74.7">30</text>
<text x="168.9" y="77.2">29</text>
<text x="69.8" y="78.5">2</text>
<text x="69.8" y="81">3</text>
<text x="118.1" y="79.8">21</text>
<text x="118.1" y="82.3">22</text>
<text x="168.9" y="79.8">28</text>
<text x="168.9" y="82.3">27</text>
<text x="69.8" y="84.8">1</text>
<text x="69.8" y="87.4">2</text>
<text x="69.8" y="89.9">3</text>
<text x="118.1" y="84.8">23</text>
<text x="118.1" y="87.4">24</text>
<text x="168.9" y="84.8">26</text>
<text x="168.9" y="87.4">25</text>
<text x="118.1" y="92.5">66</text>
<text x="118.1" y="95">67</text>
<text x="168.9" y="93.7">65</text>
<text x="49.3" y="101" transform="rotate(-90 49.3 101)">3</text>
<text x="118.1" y="98.8">55</text>
<text x="118.1" y="101.3">56</text>
<text x="168.9" y="98.8">63</text>
<text x="168.9" y="101.3">62</text>
<text x="168.9" y="96.3">64</text>
<text x="51.4" y="103.9">2</text>
<text x="69.8" y="103.9">1</text>
<text x="69.8" y="106.4">2</text>
<text x="118.1" y="103.9">57</text>
<text x="118.1" y="106.4">58</text>
<text x="168.9" y="103.9">61</text>
<text x="168.9" y="106.4">60</text>
<text x="49.3" y="108.7" transform="rotate(-90 49.3 108.7)">1</text>
<text x="69.8" y="109">3</text>
<text x="69.8" y="111.5">4</text>
<text x="118.1" y="109">59</text>
<text x="69.8" y="114">5</text>
<text x="136.9" y="115.6" transform="rotate(-90 136.9 115.6)">50</text>
<text x="140.7" y="115.6" transform="rotate(-90 140.7 115.6)">51</text>
<text x="144.5" y="115.6" transform="rotate(-90 144.5 115.6)">52</text>
<text x="148.3" y="115.6" transform="rotate(-90 148.3 115.6)">53</text>
<text x="152.1" y="115.6" transform="rotate(-90 152.1 115.6)">54</text>
<text x="49.3" y="122.6" transform="rotate(-90 49.3 122.6)">3</text>
<text x="51.4" y="125.5">2</text>
<text x="69.8" y="125.5">1</text>
<text x="49.3" y="130.2" transform="rotate(-90 49.3 130.2)">1</text>
<text x="69.8" y="128">2</text>
<text x="69.8" y="130.6">3</text>
<text x="196.1" y="126.7">1</text>
<text x="196.1" y="129.3">3</text>
<text x="208.8" y="126.7">5</text>
<text x="223.4" y="126.7">2</text>
<text x="250.1" y="126.7">1</text>
<text x="69.8" y="133.1">4</text>
<text x="69.8" y="135.6">5</text>
<text x="111.5" y="136.6" transform="rotate(-90 111.5 136.6)">23</text>
<text x="114" y="136.6" transform="rotate(-90 114 136.6)">24</text>
<text x="116.6" y="136.6" transform="rotate(-90 116.6 136.6)">25</text>
<text x="119.1" y="136.6" transform="rotate(-90 119.1 136.6)">26</text>
<text x="121.7" y="136.6" transform="rotate(-90 121.7 136.6)">27</text>
<text x="124.2" y="136.6" transform="rotate(-90 124.2 136.6)">28</text>
<text x="126.7" y="136.6" transform="rotate(-90 126.7 136.6)">29</text>
<text x="129.3" y="136.6" transform="rotate(-90 129.3 136.6)">30</text>
<text x="131.8" y="136.6" transform="rotate(-90 131.8 136.6)">31</text>
<text x="134.4" y="136.6" transform="rotate(-90 134.4 136.6)">33</text>
<text x="136.9" y="136.6" transform="rotate(-90 136.9 136.6)">34</text>
<text x="139.4" y="136.6" transform="rotate(-90 139.4 136.6)">35</text>
<text x="142" y="136.6" transform="rotate(-90 142 136.6)">36</text>
<text x="144.5" y="136.6" transform="rotate(-90 144.5 136.6)">37</text>
<text x="147.1" y="136.6" transform="rotate(-90 147.1 136.6)">38</text>
<text x="149.6" y="136.6" transform="rotate(-90 149.6 136.6)">39</text>
<text x="152.1" y="136.6" transform="rotate(-90 152.1 136.6)">40</text>
<text x="202.9" y="136.6" transform="rotate(-90 202.9 136.6)">2</text>
<text x="229.6" y="138.5" transform="rotate(-90 229.6 138.5)">6</text>
<text x="232.2" y="138.5" transform="rotate(-90 232.2 138.5)">7</text>
<text x="234.7" y="138.5" transform="rotate(-90 234.7 138.5)">5</text>
<text x="237.2" y="138.5" transform="rotate(-90 237.2 138.5)">4</text>
<text x="242.3" y="138.5" transform="rotate(-90 242.3 138.5)">3</text>
<text x="244.9" y="138.5" transform="rotate(-90 244.9 138.5)">8</text>
<text x="49.3" y="144.2" transform="rotate(-90 49.3 144.2)">3</text>
<text x="51.4" y="147.1">2</text>
<text x="69.8" y="147.1">1</text>
<text x="69.8" y="149.6">2</text>
<text x="106" y="144.5">32</text>
<text x="106" y="147.1">21</text>
<text x="106" y="149.6">15</text>
<text x="49.3" y="151.8" transform="rotate(-90 49.3 151.8)">1</text>
<text x="69.8" y="152.1">3</text>
<text x="69.8" y="154.7">4</text>
<text x="106" y="152.1">11</text>
<text x="106.6" y="154.7">1</text>
<text x="69.8" y="157.2">5</text>
<text x="106" y="159.8">22</text>
<text x="106.6" y="157.2">2</text>
<text x="106.6" y="162.3">3</text>
<text x="114" y="172.8" transform="rotate(-90 114 172.8)">4</text>
<text x="116.6" y="172.8" transform="rotate(-90 116.6 172.8)">5</text>
<text x="119.1" y="172.8" transform="rotate(-90 119.1 172.8)">6</text>
<text x="121.7" y="172.8" transform="rotate(-90 121.7 172.8)">7</text>
<text x="124.2" y="172.8" transform="rotate(-90 124.2 172.8)">8</text>
<text x="126.7" y="172.8" transform="rotate(-90 126.7 172.8)">9</text>
<text x="129.3" y="173.4" transform="rotate(-90 129.3 173.4)">10</text>
<text x="131.8" y="173.4" transform="rotate(-90 131.8 173.4)">12</text>
<text x="134.4" y="173.4" transform="rotate(-90 134.4 173.4)">13</text>
<text x="136.9" y="173.4" transform="rotate(-90 136.9 173.4)">14</text>
<text x="139.4" y="173.4" transform="rotate(-90 139.4 173.4)">16</text>
<text x="142" y="173.4" transform="rotate(-90 142 173.4)">17</text>
<text x="144.5" y="173.4" transform="rotate(-90 144.5 173.4)">18</text>
<text x="147.1" y="173.4" transform="rotate(-90 147.1 173.4)">19</text>
<text x="149.6" y="173.4" transform="rotate(-90 149.6 173.4)">20</text>
<text x="73.6" y="182.6">1</text>
<text x="73.6" y="185.2">2</text>
<text x="73.6" y="187.7">3</text>
</g>
<g font-size="1.8" fill="#0f0f0f">
<text x="107.6" y="31.4">TFT_CS</text>
<text x="104" y="39">BACKLIGHT</text>
<text x="106.2" y="41.6">TFT_D/C</text>
<text x="106.9" y="36.5">TFT_IRQ</text>
<text x="175.3" y="36.5">VR1</text>
<text x="175.3" y="41.6">VR3</text>
<text x="175.3" y="39">VR2</text>
<text x="50.2" y="44.1">i2c1_INT</text>
<text x="105" y="46.6">NEOPIXEL</text>
<text x="107.9" y="44.1">ROW_1</text>
<text x="175.3" y="44.1">VR4</text>
<text x="106.1" y="51.7">i2c1_INT</text>
<text x="107.9" y="49.2">ROW_2</text>
<text x="108.3" y="56.8">RF_CS</text>
<text x="175.3" y="59.3">RF_CE</text>
<text x="175.3" y="56.8">RF_EN</text>
<text x="110.6" y="64.4">3V3</text>
<text x="62.3" y="69.5">VR3</text>
<text x="62.3" y="67">VR4</text>
<text x="110.4" y="69.5">RX6</text>
<text x="110.7" y="67">TX6</text>
<text x="175.3" y="69.5">JOY_X</text>
<text x="175.3" y="67">JOY_Y</text>
<text x="110.4" y="77.1">RX7</text>
<text x="175.3" y="72">BTN</text>
<text x="175.3" y="77.1">UART6_AUX</text>
<text x="62.3" y="78.4">VR2</text>
<text x="107.9" y="82.2">ROW_3</text>
<text x="110.7" y="79.7">TX7</text>
<text x="175.3" y="79.7">UART7_AUX</text>
<text x="62.3" y="87.3">VR1</text>
<text x="107.9" y="84.7">ROW_4</text>
<text x="175.3" y="84.7">COL_A</text>
<text x="175.3" y="87.3">COL_B</text>
<text x="62.3" y="106.3">BTN</text>
<text x="43.3" y="111.4">3V3</text>
<text x="60.3" y="108.9">JOY_X</text>
<text x="60.4" y="111.4">JOY_Y</text>
<text x="55.4" y="127.9">UART6_AUX</text>
<text x="62.5" y="130.5">TX6</text>
<text x="187" y="129.2">RF_EN</text>
<text x="214.6" y="126.7">RF_PWR</text>
<text x="43.3" y="133">3V3</text>
<text x="62.1" y="133">RX6</text>
<text x="55.4" y="149.5">UART7_AUX</text>
<text x="237.1" y="148.2" transform="rotate(-90 237.1 148.2)">RF_CS</text>
<text x="242.2" y="148.2" transform="rotate(-90 242.2 148.2)">RF_CE</text>
<text x="43.3" y="154.6">3V3</text>
<text x="62.1" y="154.6">RX7</text>
<text x="62.5" y="152.1">TX7</text>
<text x="20.6" y="180">COL_B</text>
<text x="20.8" y="177.5">COL_A</text>
<text x="52.1" y="177.5">NEOPIXEL</text>
<text x="20.2" y="182.5">ROW_1</text>
<text x="20.2" y="185.1">ROW_2</text>
<text x="121.6" y="183.2" transform="rotate(-90 121.6 183.2)">TFT_CS</text>
<text x="124.1" y="184.6" transform="rotate(-90 124.1 184.6)">TFT_D/C</text>
<text x="131.7" y="183.9" transform="rotate(-90 131.7 183.9)">TFT_IRQ</text>
<text x="20.2" y="190.2">ROW_4</text>
<text x="20.2" y="187.6">ROW_3</text>
<text x="129.2" y="186.8" transform="rotate(-90 129.2 186.8)">BACKLIGHT</text>
</g>
<g font-size="1.8" fill="#725600">
<text x="29.2" y="195.4">File:</text>
<text x="34.4" y="195.4">button_matrix.kicad_sch</text>
</g>
<g font-size="1.4" fill="#840000">
<text x="150.7" y="29.9">(3.6v</text>
<text x="155.6" y="29.9">to</text>
<text x="158.1" y="29.9">5.5v)</text>
<text x="150.9" y="35">(250mA</text>
<text x="157.7" y="35">max)</text>
</g>
</svg>
